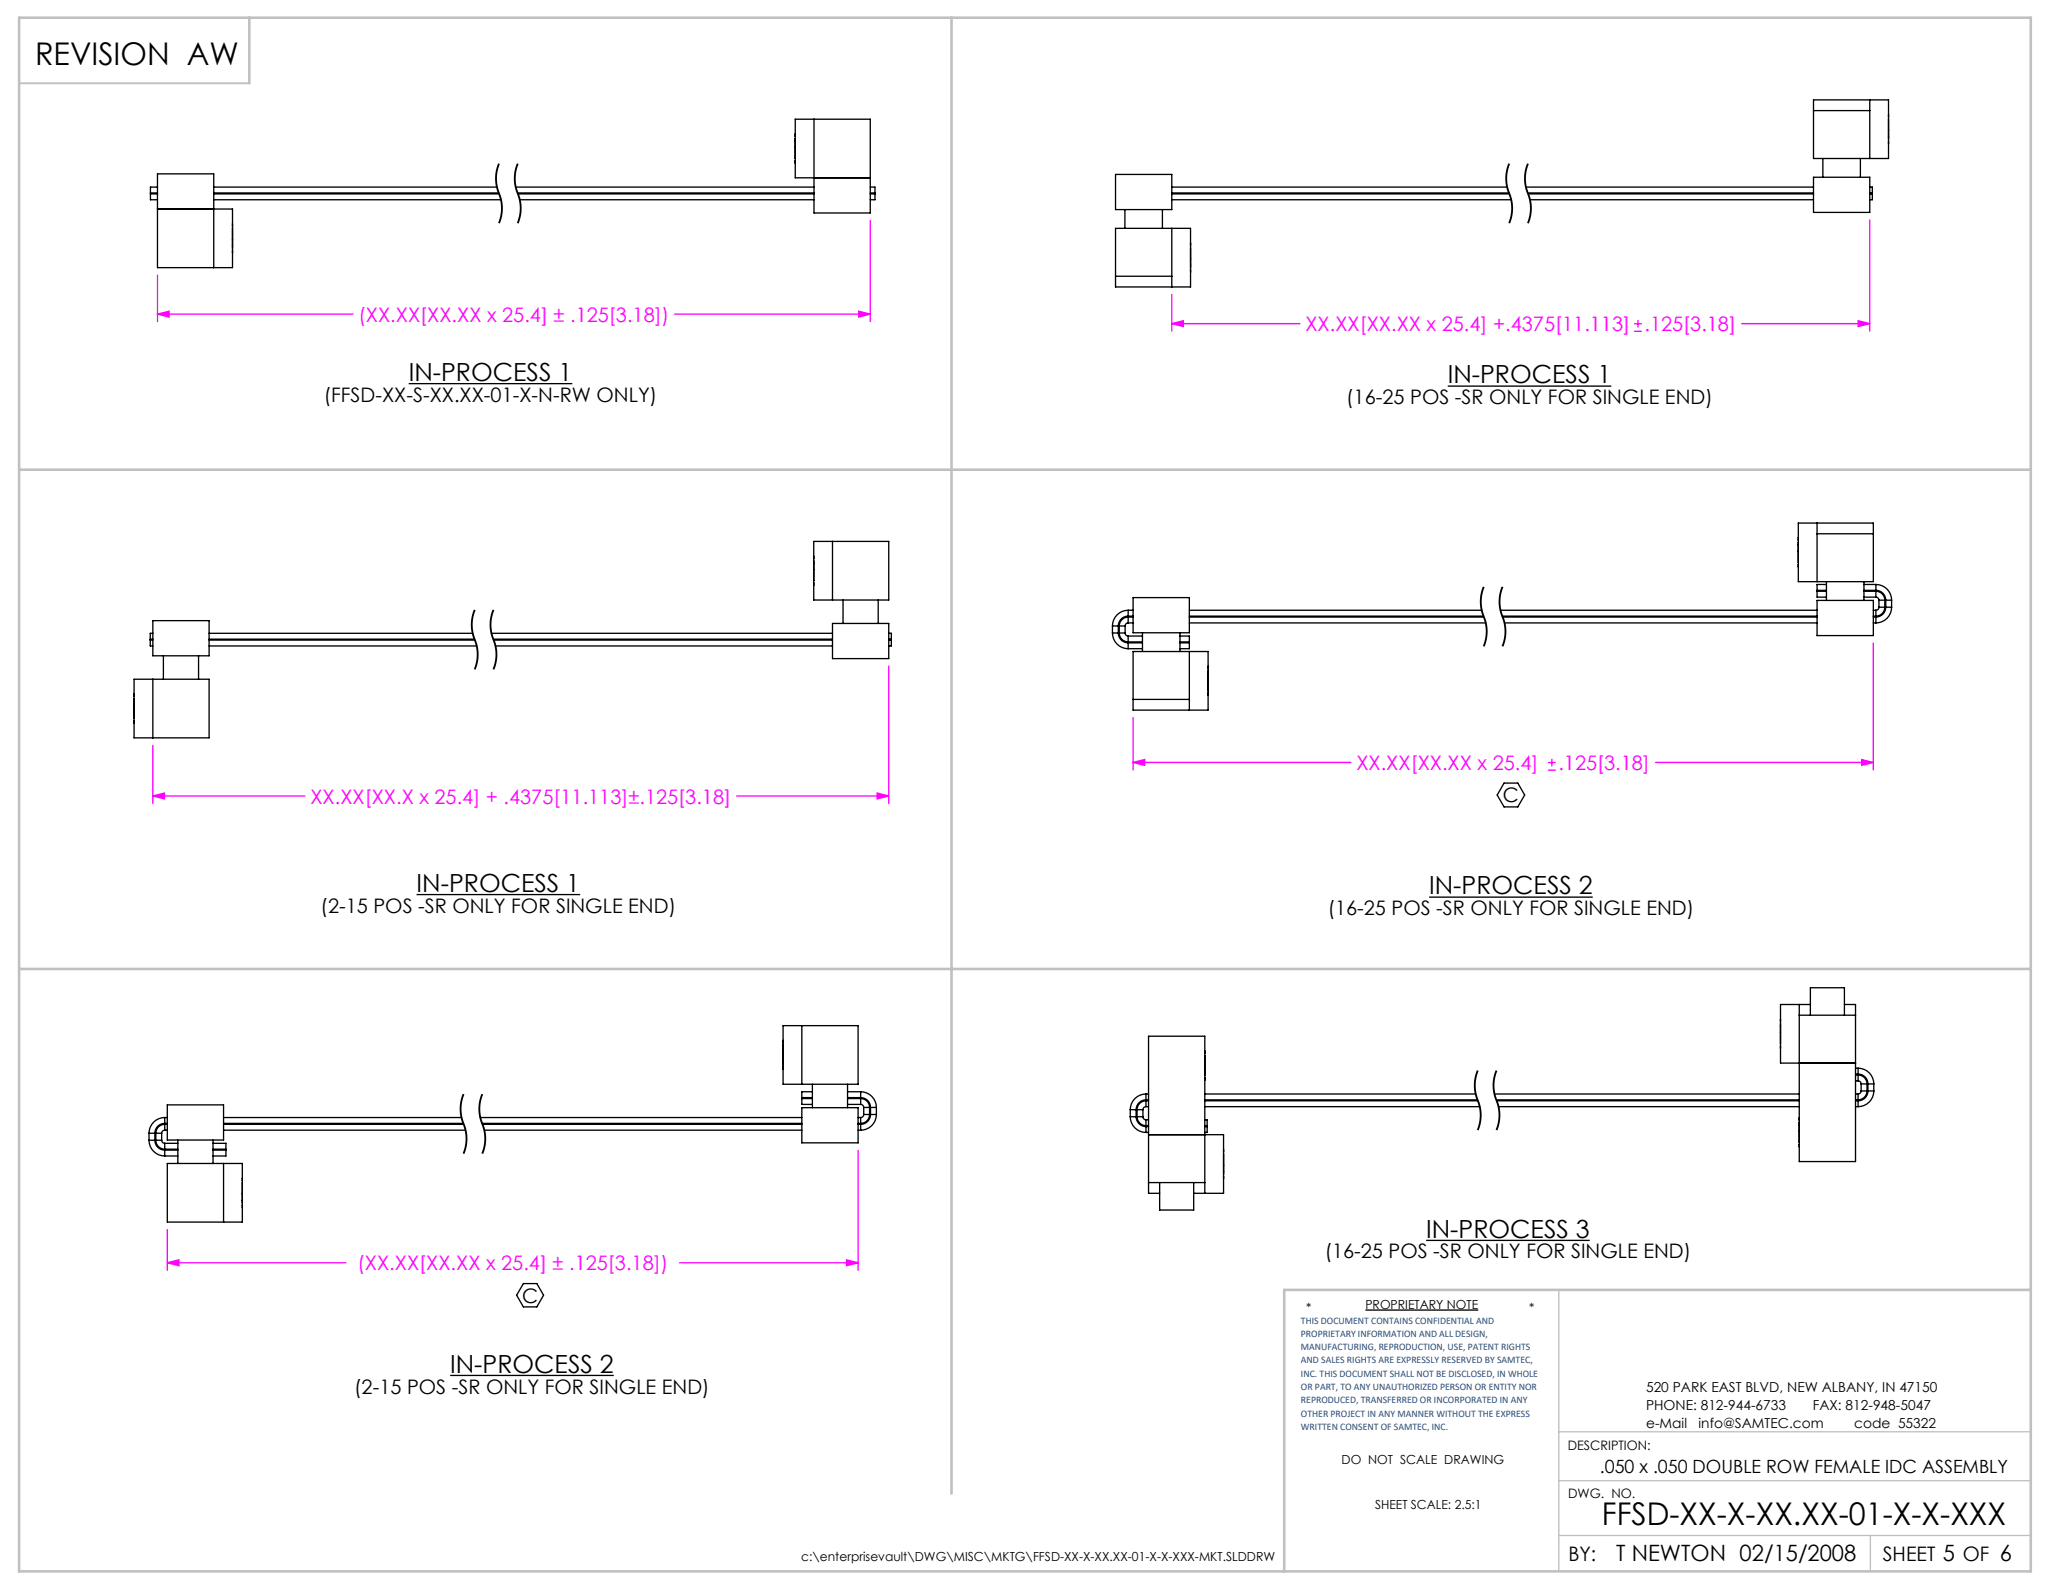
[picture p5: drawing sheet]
<svg xmlns="http://www.w3.org/2000/svg" width="279mm" height="216mm" viewBox="0 0 279 216" stroke-linecap="round" stroke-linejoin="round" font-family="sans-serif">
<path d="M0 0h279.4v215.9h-279.4z" fill="none" stroke="#fff" stroke-width=".18"/>
<g fill="none" stroke="#000" stroke-width=".18">
<path d="M107.7 18.8h.1M107.7 19.1h.1M107.7 20h.1M107.7 18.5h.1M107.7 18.1h.1M110.2 16.1v12.7h7.7v-12.7h-10.2v8h10.2M245.6 13.5h10.2v8h-10.2zM245.6 15h7.6M253.2 13.5v8M255.8 16.2h.1M255.8 15.5h.1M255.8 15.8h.1"/>
<path d="M255.8 18.8h.1M255.8 18.5h.1M255.8 19.5h.1M255.8 19.2h.1M255.8 17.7h.1M20.4 26.3v.8h.9M20.4 26.1h.9M20.4 26.3h.9M20.4 26.1v.2M21.3 25.3h-.9v.8M21.3 28.3h10.2v8h-10.2v-12.7h7.6v12.7M28.9 27.1h39"/>
<path d="M28.9 25.3h38.4M28.9 26.1h38.7M28.9 26.3h38.7M31.5 33.3h.1M31.5 33.6h.1M31.5 30.6h.1M31.5 30.3h.1M31.5 32.4h.1M31.5 30.9h.1M31.5 33.9h.1M31.5 34.3h.1M69.8 25.3h40.4"/>
<path d="M70.1 26.1h40.1M70.1 26.3h40.1M70.4 27.1h39.8M107.7 21.8h.1M107.7 22.1h.1M107.7 21.5h.1M117.9 25.3h.6v.8M117.9 26.1h.6M117.9 26.3h.6M118.5 26.3v.8h-.6M118.5 26.1v.2M151.1 23.6h7.6v4.8h-7.6z"/>
<path d="M151.1 30.9h10.1v8h-10.1zM151.1 37.4h7.6M152.3 28.4v2.5M157.4 28.4v2.5M158.7 27.1h46M158.7 25.3h45.4M158.7 26.1h45.7M158.7 26.3h45.7M158.7 30.9v8M161.2 32.9h.1M161.2 33.2h.1M161.2 35.9h.1"/>
<path d="M161.2 36.2h.1M161.2 36.9h.1M161.2 36.6h.1M161.2 33.6h.1M161.2 35.1h.1M206.7 25.3h38.9M206.9 26.1h38.7M207 26.3h38.6M207.2 27.1h38.4M245.6 24h7.6v4.8h-7.6zM246.9 21.5v2.5M252 21.5v2.5"/>
<path d="M253.2 25.3h.4v.8M253.2 26.1h.4M253.2 26.3h.4M253.6 26.3v.8h-.4M253.6 26.1v.2M55.4 52h22.1M196.1 52.3h22.1M110.2 76h.1M110.2 76.3h.1M110.2 79.3h.1M110.2 79h.1M110.2 78.6h.1"/>
<path d="M110.2 77.1h.1M110.2 75.6h.1M110.2 75.3h.1M110.2 73.3h10.2v8h-10.2zM112.7 73.3v8M243.5 73.8h.1M243.5 73.5h.1M243.5 76.2h.1M243.5 74.7h.1M243.5 76.8h.1M243.5 76.5h.1M243.5 72.8h.1"/>
<path d="M243.5 73.2h.1M243.6 70.8h10.1v8h-10.1zM246.1 80h1.3M246.1 70.8v8M246.1 80v.1M246.1 72.3h7.6M247.4 79.2h-1.3v.8M247.4 78.8v2.5M252.4 79.2h1.7M252.4 80h1.7M252.4 78.8v2.5M254.1 79.2a2.13 2.13 0 0 1 2.1 2.1"/>
<path d="M254.1 80a1.33 1.33 0 0 1 1.3 1.3M254.1 79.2v.8M18.2 94.3h.1M18.2 94h.1M18.2 94.9h.1M18.2 94.6h.1M18.2 97.6h.1M18.2 97.9h.1M18.2 97.3h.1M18.2 95.8h.1M18.2 92h10.1v7.9h-10.1zM20.4 86.7v.8h.3"/>
<path d="M20.4 86.6h.3M20.4 86.7h.3M20.4 86.6v.1M20.7 85.8h-.3v.8M20.7 84.1h7.6v4.7h-7.6zM20.7 92v7.9M22.1 88.8v3.2M26.9 88.8v3.2M28.3 87.5h36.3M28.3 85.8h35.7M28.3 86.6h36M28.3 86.7h36"/>
<path d="M66.6 85.8h46.1M66.8 86.6h45.9M66.9 86.7h45.8M67.1 87.5h45.6M112.7 84.4h7.7v4.8h-7.7zM114.2 81.3v3.1M118.9 81.3v3.1M120.4 85.8h.3v.8M120.4 86.6h.3M120.4 86.7h.3M120.7 86.7v.8h-.3M120.7 86.6v.1"/>
<path d="M150.7 85.7a2.13 2.13 0 0 0 2.1 2.2M150.7 85.7h.8M150.7 84.8h.8M150.7 84.8v.9M151.5 85.7a1.33 1.33 0 0 0 1.3 1.4M151.5 84.8v.9M151.6 85.7a1.21 1.21 0 0 0 1.2 1.2M151.6 85.7h.8M151.6 84.8h.8M151.6 84.8v.9M152.4 85.7a.41 .41 0 0 0 .4 .5M152.4 84.8v.9"/>
<path d="M152.8 82.7a2.13 2.13 0 0 0-2.1 2.1M152.8 84.4a.41 .41 0 0 0-.4 .4M152.8 83.6a1.21 1.21 0 0 0-1.2 1.2M152.8 83.5a1.33 1.33 0 0 0-1.3 1.3M152.8 87.1v.8M152.8 82.7v.8M152.8 86.2v.7M152.8 83.6v.8M152.8 84.4h.7M152.8 82.7h.7M152.8 83.6h.7M152.8 83.5h.7"/>
<path d="M152.8 86.2h1.9M152.8 87.9h1.9M152.8 86.9h1.9M152.8 87.1h1.9M153.5 80.9h7.6v4.8h-7.6zM153.5 88.2h10.1v8h-10.1zM153.5 94.7h7.6M154.7 85.7v2.5M159.8 86.2h1.3v.7M159.8 86.9h1.3M159.8 87.1h1.3M159.8 85.7v2.5"/>
<path d="M161.1 87.1v.8h-1.3M161.1 84.4h40.1M161.1 82.7h39.6M161.1 83.6h39.9M161.1 83.5h39.8M161.1 86.9v.2M161.1 88.2v8M163.6 93.9h.1M163.6 94.2h.1M163.6 90.6h.1M163.6 90.2h.1M163.6 92.4h.1"/>
<path d="M163.6 90.9h.1M163.6 93.2h.1M163.6 93.6h.1M203.2 82.7h42.9M203.5 83.5h42.6M203.5 83.6h42.6M203.8 84.4h42.3M246.1 80.1v.8h1.3M246.1 80.1h1.3M246.1 81.3h7.6v4.8h-7.6zM252.4 80.9h1.7M252.4 80.1h1.7"/>
<path d="M253.7 84.4h.4M253.7 82.7h.4M253.7 83.6h.4M253.7 83.5h.4M254.1 80.9a.41 .41 0 0 1 .4 .4M254.1 80.1a1.21 1.21 0 0 1 1.2 1.2M254.1 83.6v.8M254.1 82.7v.8M254.1 80.1v.8M254.5 82.2a.41 .41 0 0 1-.4 .5M254.5 82.2h.8M254.5 81.3h.8"/>
<path d="M254.5 81.3v.9M255.3 82.2a1.21 1.21 0 0 1-1.2 1.3M255.3 81.3v.9M255.4 82.2a1.33 1.33 0 0 1-1.3 1.4M255.4 81.3h.8M255.4 82.2h.8M255.4 81.3v.9M256.2 82.2a2.13 2.13 0 0 1-2.1 2.2M256.2 81.3v.9M203.7 106.1h1.9l.9 1.6-.9 1.6h-1.9l-.9-1.6zM56.4 121.2h22.2M106.1 138.9h10.1v8h-10.1z"/>
<path d="M108.6 138.9v8M193.6 121.5h22.1M241.1 138.4h.1M241.1 138.1h.1M241.1 138.7h.1M241.1 139h.1M241.1 139.9h.1M243.7 136.1v21.2h7.6v-21.2h-1.5M243.7 137.5h7.6M245.2 136.1h-4.1v7.9h10.2M245.2 137.5v-3.7h4.6v3.7M20.2 154.4a2.13 2.13 0 0 0 2.1 2.2"/>
<path d="M20.2 153.5h.8M20.2 154.4h.8M20.2 153.5v.9M21 154.4a1.33 1.33 0 0 0 1.3 1.4M21 153.5v.9M21.1 154.4a1.21 1.21 0 0 0 1.2 1.3M21.1 153.5h.8M21.1 154.4h.8M21.1 153.5v.9M21.9 154.4a.41 .41 0 0 0 .4 .5M21.9 153.5v.9M22.3 151.4a2.13 2.13 0 0 0-2.1 2.1"/>
<path d="M22.3 153.1a.41 .41 0 0 0-.4 .4M22.3 152.2a1.33 1.33 0 0 0-1.3 1.3M22.3 152.3a1.21 1.21 0 0 0-1.2 1.2M22.3 151.4v.8M22.3 155.8v.8M22.3 152.3v.8M22.3 154.9v.8M22.3 151.4h.4M22.3 153.1h.4M22.3 152.3h.4M22.3 152.2h.4M22.3 156.6h1.8"/>
<path d="M22.3 154.9h1.8M22.3 155.7h1.8M22.3 155.8h1.8M22.7 149.7h7.6v4.7h-7.6zM22.7 157.6h10.1v7.9h-10.1zM24.1 154.4v3.2M28.8 154.9h1.8v.8M28.8 155.7h1.8M28.8 155.8h1.8M28.8 154.4v3.2M30.3 151.4h32.2M30.3 153.1h32.8"/>
<path d="M30.3 152.3h32.5M30.3 152.2h32.5M30.3 157.6v7.9M30.6 155.8v.8h-1.8M30.6 155.7v.1M32.8 159.6h.1M32.8 159.9h.1M65 151.4h43.6M65.3 152.2h43.3M65.3 152.3h43.3M65.6 153.1h43M106.1 141.2h.1"/>
<path d="M106.1 140.9h.1M106.1 141.5h.1M106.1 141.9h.1M106.1 142.7h.1M106.1 144.2h.1M106.1 144.5h.1M106.1 144.9h.1M108.6 148.8v.8h1.4M108.6 148.7h1.4M108.6 148.8h1.4M108.6 148.7v.1M108.6 150h7.6v4.8h-7.6z"/>
<path d="M110 147.9h-1.4v.8M110 146.9v3.1M114.8 147.9h1.8M114.8 149.6h1.8M114.8 148.7h1.8M114.8 148.8h1.8M114.8 146.9v3.1M116.2 151.4h.4M116.2 153.1h.4M116.2 152.3h.4M116.2 152.2h.4M116.6 147.9a2.13 2.13 0 0 1 2.1 2.1"/>
<path d="M116.6 149.6a.41 .41 0 0 1 .4 .4M116.6 148.7a1.33 1.33 0 0 1 1.3 1.3M116.6 148.8a1.21 1.21 0 0 1 1.2 1.2M116.6 151.4v.8M116.6 152.3v.8M116.6 147.9v.8M116.6 148.8v.8M117 151a.41 .41 0 0 1-.4 .4M117 150h.8M117 151h.8M117 150v1M117.8 151a1.21 1.21 0 0 1-1.2 1.2"/>
<path d="M117.8 150v1M117.9 151a1.33 1.33 0 0 1-1.3 1.3M117.9 150h.8M117.9 151h.8M117.9 150v1M118.7 151a2.13 2.13 0 0 1-2.1 2.1M118.7 150v1M153.1 151.3a2.13 2.13 0 0 0 2.1 2.1M153.1 150.3h.8M153.1 151.3h.8M153.1 150.3v1M153.9 151.3a1.33 1.33 0 0 0 1.3 1.3"/>
<path d="M153.9 150.3v1M154 151.3a1.21 1.21 0 0 0 1.2 1.2M154 151.3h.8M154 150.3h.8M154 150.3v1M154.8 151.3a.41 .41 0 0 0 .4 .4M154.8 150.3v1M155.2 148.2a2.13 2.13 0 0 0-2.1 2.1M155.2 149.9a.41 .41 0 0 0-.4 .4M155.2 149a1.33 1.33 0 0 0-1.3 1.3M155.2 149.1a1.21 1.21 0 0 0-1.2 1.2M155.2 148.2v.8"/>
<path d="M155.2 152.6v.8M155.2 151.7v.8M155.2 149.1v.8M155.2 149.9h.4M155.2 148.2h.4M155.2 149.1h.4M155.2 149h.4M155.2 153.4h.4M155.2 151.7h.4M155.2 152.5h.4M155.2 152.6h.4M155.6 153.7h10.1v7.9h-4"/>
<path d="M163.2 151.7h.3v.8M163.2 149.9h37.2M163.2 148.2h36.7M163.2 149.1h37M163.2 149h36.9M163.2 152.5h.3M163.2 152.6h.3M163.2 143h.1M163.2 144.5h.1M163.2 142.4h.1M163.2 142.7h.1M163.2 145.3h.1"/>
<path d="M163.2 145.7h.1M163.2 146.3h.1M163.2 146h.1M163.5 152.6v.8h-.3M163.5 152.5v.1M165.7 158.7h.1M165.7 159h.1M165.7 159.3h.1M165.7 159.6h.1M165.7 155.7h.1M165.7 156h.1M165.7 157.8h.1"/>
<path d="M165.7 156.3h.1M202.4 148.2h41.3M202.6 149h41.1M202.7 149.1h41M202.9 149.9h40.8M241.1 141.4h.1M241.1 141.7h.1M241.1 142h.1M243.7 151.4h.1M243.7 152.3h.1M243.7 152h.1M243.7 155.3h.1"/>
<path d="M243.7 155h.1M243.7 151.7h.1M243.7 154.7h.1M243.7 153.2h.1M251.3 149.9h.3M251.3 148.2h.3M251.3 146.4h.3M251.3 144.7h.3M251.3 145.5h.3M251.3 149.1h.3M251.3 149h.3M251.3 145.6h.3"/>
<path d="M251.6 146.4a.41 .41 0 0 1 .5 .4M251.6 144.7a2.13 2.13 0 0 1 2.2 2.1M251.6 145.5a1.33 1.33 0 0 1 1.4 1.3M251.6 145.6a1.21 1.21 0 0 1 1.3 1.2M251.6 149.1v.8M251.6 148.2v.8M251.6 145.6v.8M251.6 144.7v.8M252.1 147.8a.41 .41 0 0 1-.5 .4M252.1 147.8h.8M252.1 146.8h.8M252.1 146.8v1"/>
<path d="M252.9 147.8a1.21 1.21 0 0 1-1.3 1.2M252.9 146.8v1M253 147.8a1.33 1.33 0 0 1-1.4 1.3M253 146.8h.8M253 147.8h.8M253 146.8v1M253.8 147.8a2.13 2.13 0 0 1-2.2 2.1M253.8 146.8v1M32.8 162.6h.1M32.8 162.9h.1M32.8 160.2h.1M32.8 161.7h.1"/>
<path d="M32.8 163.5h.1M32.8 163.2h.1M70.9 173.9h1.8l.9 1.5-.9 1.6h-1.8l-.9-1.6zM155.6 160.2h7.6M157.1 161.6h-1.5v-21.2h7.6v21.2M157.1 160.2v3.7h4.6v-3.7M184.9 177.4h15.3M193.1 168h22.2M61 186.3h22.1"/>
</g>
<path d="M211.1 174.7v38.1M211.1 193.9h63.9M211.1 208h63.9M211.1 200.6h63.9M253.3 208v4.8" fill="none" stroke="#c0c0c0" stroke-width=".18"/>
<path d="M2.6 11.3h31.2" fill="none" stroke="#c0c0c0" stroke-width=".25"/>
<path d="M2.6 2.4h272.4v210.4h-272.4zM33.8 2.4v8.9M128.9 2.4v199.9M2.6 63.6h272.4M2.6 131.2h272.4M275 174.7h-101.1v38.1" fill="none" stroke="#c0c0c0" stroke-width=".35"/>
<g fill="none" stroke="#f0f" stroke-width=".18">
<path d="M21.3 37.3v6.3M117.9 29.9v13.7M158.7 39.9v4.9M253.2 29.8v15M21.3 42.5l1.6-.3v.7zM21.3 42.5h26.5M91.4 42.5h26.5M116.3 42.2l1.6 .3-1.6 .4zM158.7 43.8l1.6-.4v.8zM158.7 43.8h17.4M221.3 44.9h1.1M221.3 43.8h1.1"/>
<path d="M221.8 43.3v1.1M235.9 43.8h17.3M251.7 43.4l1.5 .4-1.5 .4zM120.4 90.2v18.6M153.5 97.2v7.1M253.7 87.1v17.2M20.7 107.8l1.6-.4v.8zM20.7 101v7.8M20.7 107.8h20.6M99.8 107.8h20.6M118.8 107.4l1.6 .4-1.6 .4zM153.5 103.3l1.5-.4v.8z"/>
<path d="M153.5 103.3h29.5M209.7 104.3h1M209.7 103.3h1M210.2 102.8v1M224.2 103.3h29.5M252.1 102.9l1.6 .4-1.6 .4zM116.2 155.8v16.3M22.7 171l1.5-.4v.8zM22.7 166.5v5.6M22.7 171h24.1M92 171h24.2M114.6 170.6l1.6 .4-1.6 .4z"/>
</g>
<g fill="none" stroke="#000" stroke-width=".25" stroke-dasharray="6.3 1.3 1.3 1.3 1.3 1.3" stroke-linecap="butt">
<path d="M67.6 22.2a5.2 5.2 0 0 0 0 4M67.6 26.2a5.2 5.2 0 0 1 0 4M70.1 22.2a5.2 5.2 0 0 0 0 4M70.1 26.2a5.2 5.2 0 0 1 0 4M204.4 22.2a5.2 5.2 0 0 0 0 4M204.4 26.2a5.2 5.2 0 0 1 0 4M206.9 22.2a5.2 5.2 0 0 0 0 4M206.9 26.2a5.2 5.2 0 0 1 0 4M200.9 79.5a5.2 5.2 0 0 0 0 4M203.5 79.5a5.2 5.2 0 0 0 0 4M64.3 82.6a5.2 5.2 0 0 0 0 4M64.3 86.6a5.2 5.2 0 0 1 0 4.1"/>
<path d="M66.8 82.6a5.2 5.2 0 0 0 0 4M66.8 86.6a5.2 5.2 0 0 1 0 4.1M200.9 83.5a5.2 5.2 0 0 1 0 4M203.5 83.5a5.2 5.2 0 0 1 0 4M62.8 148.2a5.2 5.2 0 0 0 0 4M62.8 152.2a5.2 5.2 0 0 1 0 4.1M65.3 148.2a5.2 5.2 0 0 0 0 4M65.3 152.2a5.2 5.2 0 0 1 0 4.1M200.1 145a5.2 5.2 0 0 0 0 4M200.1 149a5.2 5.2 0 0 1 0 4.1M202.7 145a5.2 5.2 0 0 0 0 4M202.7 149a5.2 5.2 0 0 1 0 4.1"/>
</g>
<path d="M21.3 42.5l1.6-.3v.7zM116.3 42.2l1.6 .3-1.6 .4zM20.7 107.8l1.6-.4v.8zM118.8 107.4l1.6 .4-1.6 .4zM22.7 171l1.5-.4v.8zM114.6 170.6l1.6 .4-1.6 .4zM158.7 43.8l1.6-.4v.8zM251.7 43.4l1.5 .4-1.5 .4zM153.5 103.3l1.5-.4v.8zM252.1 102.9l1.6 .4-1.6 .4z" fill="#f0f"/>
<g font-size="4.2">
<text x="4.8" y="8.9">REVISION AW</text>
<text x="216.9" y="206.5">FFSD-XX-X-XX.XX-01-X-X-XXX</text>
</g>
<g font-size="3.4">
<text x="55.4" y="51.6">IN-PROCESS 1</text>
<text x="196.1" y="51.9">IN-PROCESS 1</text>
<text x="56.4" y="120.8">IN-PROCESS 1</text>
<text x="193.6" y="121.1">IN-PROCESS 2</text>
<text x="193.1" y="167.6">IN-PROCESS 3</text>
<text x="61" y="185.9">IN-PROCESS 2</text>
</g>
<text font-size="3" x="218.9" y="211.4">T NEWTON 02/15/2008</text>
<g font-size="2.7" fill="#f0f">
<text x="48.6" y="43.6">(XX.XX[XX.XX x 25.4] ± .125[3.18])</text>
<text x="176.8" y="44.8">XX.XX[XX.XX x 25.4] +.4375[11.113]</text>
<text x="222.7" y="44.8">.125[3.18]</text>
<text x="183.7" y="104.3">XX.XX[XX.XX x 25.4]</text>
<text x="211.1" y="104.3">.125[3.18]</text>
<text x="42" y="108.8">XX.XX[XX.X x 25.4] + .4375[11.113]±.125[3.18]</text>
<text x="48.4" y="172.1">(XX.XX[XX.XX x 25.4] ± .125[3.18])</text>
</g>
<g font-size="2.7">
<text x="43.9" y="54.4">(FFSD-XX-S-XX.XX-01-X-N-RW ONLY)</text>
<text x="182.3" y="54.7">(16-25 POS -SR ONLY FOR SINGLE END)</text>
<text x="203.6" y="108.6">C</text>
<text x="43.4" y="123.6">(2-15 POS -SR ONLY FOR SINGLE END)</text>
<text x="179.8" y="124">(16-25 POS -SR ONLY FOR SINGLE END)</text>
<text x="179.4" y="170.5">(16-25 POS -SR ONLY FOR SINGLE END)</text>
<text x="70.7" y="176.4">C</text>
<text x="48" y="188.7">(2-15 POS -SR ONLY FOR SINGLE END)</text>
<text x="212.4" y="211.5">BY:</text>
<text x="255" y="211.4">SHEET 5 OF 6</text>
</g>
<text font-size="2.5" x="216.7" y="199.4">.050 x .050 DOUBLE ROW FEMALE IDC ASSEMBLY</text>
<g font-size="1.9">
<text x="222.9" y="188.6">520 PARK EAST BLVD, NEW ALBANY, IN 47150</text>
<text x="222.9" y="191">PHONE: 812-944-6733</text>
<text x="245.5" y="191">FAX: 812-948-5047</text>
<text x="222.9" y="193.4">e-Mail</text>
<text x="230" y="193.4">info@SAMTEC.com</text>
<text x="251.1" y="193.4">code 55322</text>
</g>
<g font-size="1.8">
<text x="212.3" y="196.4">DESCRIPTION:</text>
<text x="212.4" y="202.9">DWG. NO.</text>
</g>
<g font-size="1.7">
<text x="176.9" y="177.7">*</text>
<text x="184.9" y="177.3">PROPRIETARY NOTE</text>
<text x="207.1" y="177.7">*</text>
<text x="181.7" y="198.3">DO NOT SCALE DRAWING</text>
<text x="186.2" y="204.3">SHEET SCALE: 2.5:1</text>
<text x="108.5" y="211.5">c:\enterprisevault\DWG\MISC\MKTG\FFSD-XX-X-XX.XX-01-X-X-XXX-MKT.SLDDRW</text>
</g>
<g font-size="1.4" fill="#1f497d">
<text x="176.2" y="179.3">THIS DOCUMENT CONTAINS CONFIDENTIAL AND</text>
<text x="176.2" y="181.1">PROPRIETARY INFORMATION AND ALL DESIGN,</text>
<text x="176.2" y="182.9">MANUFACTURING, REPRODUCTION, USE, PATENT RIGHTS</text>
<text x="176.2" y="184.7">AND SALES RIGHTS ARE EXPRESSLY RESERVED BY SAMTEC,</text>
<text x="176.2" y="186.5">INC. THIS DOCUMENT SHALL NOT BE DISCLOSED, IN WHOLE</text>
<text x="176.2" y="188.3">OR PART, TO ANY UNAUTHORIZED PERSON OR ENTITY NOR</text>
<text x="176.2" y="190.1">REPRODUCED, TRANSFERRED OR INCORPORATED IN ANY</text>
<text x="176.2" y="191.9">OTHER PROJECT IN ANY MANNER WITHOUT THE EXPRESS</text>
<text x="176.2" y="193.7">WRITTEN CONSENT OF SAMTEC, INC.</text>
</g>
</svg>
